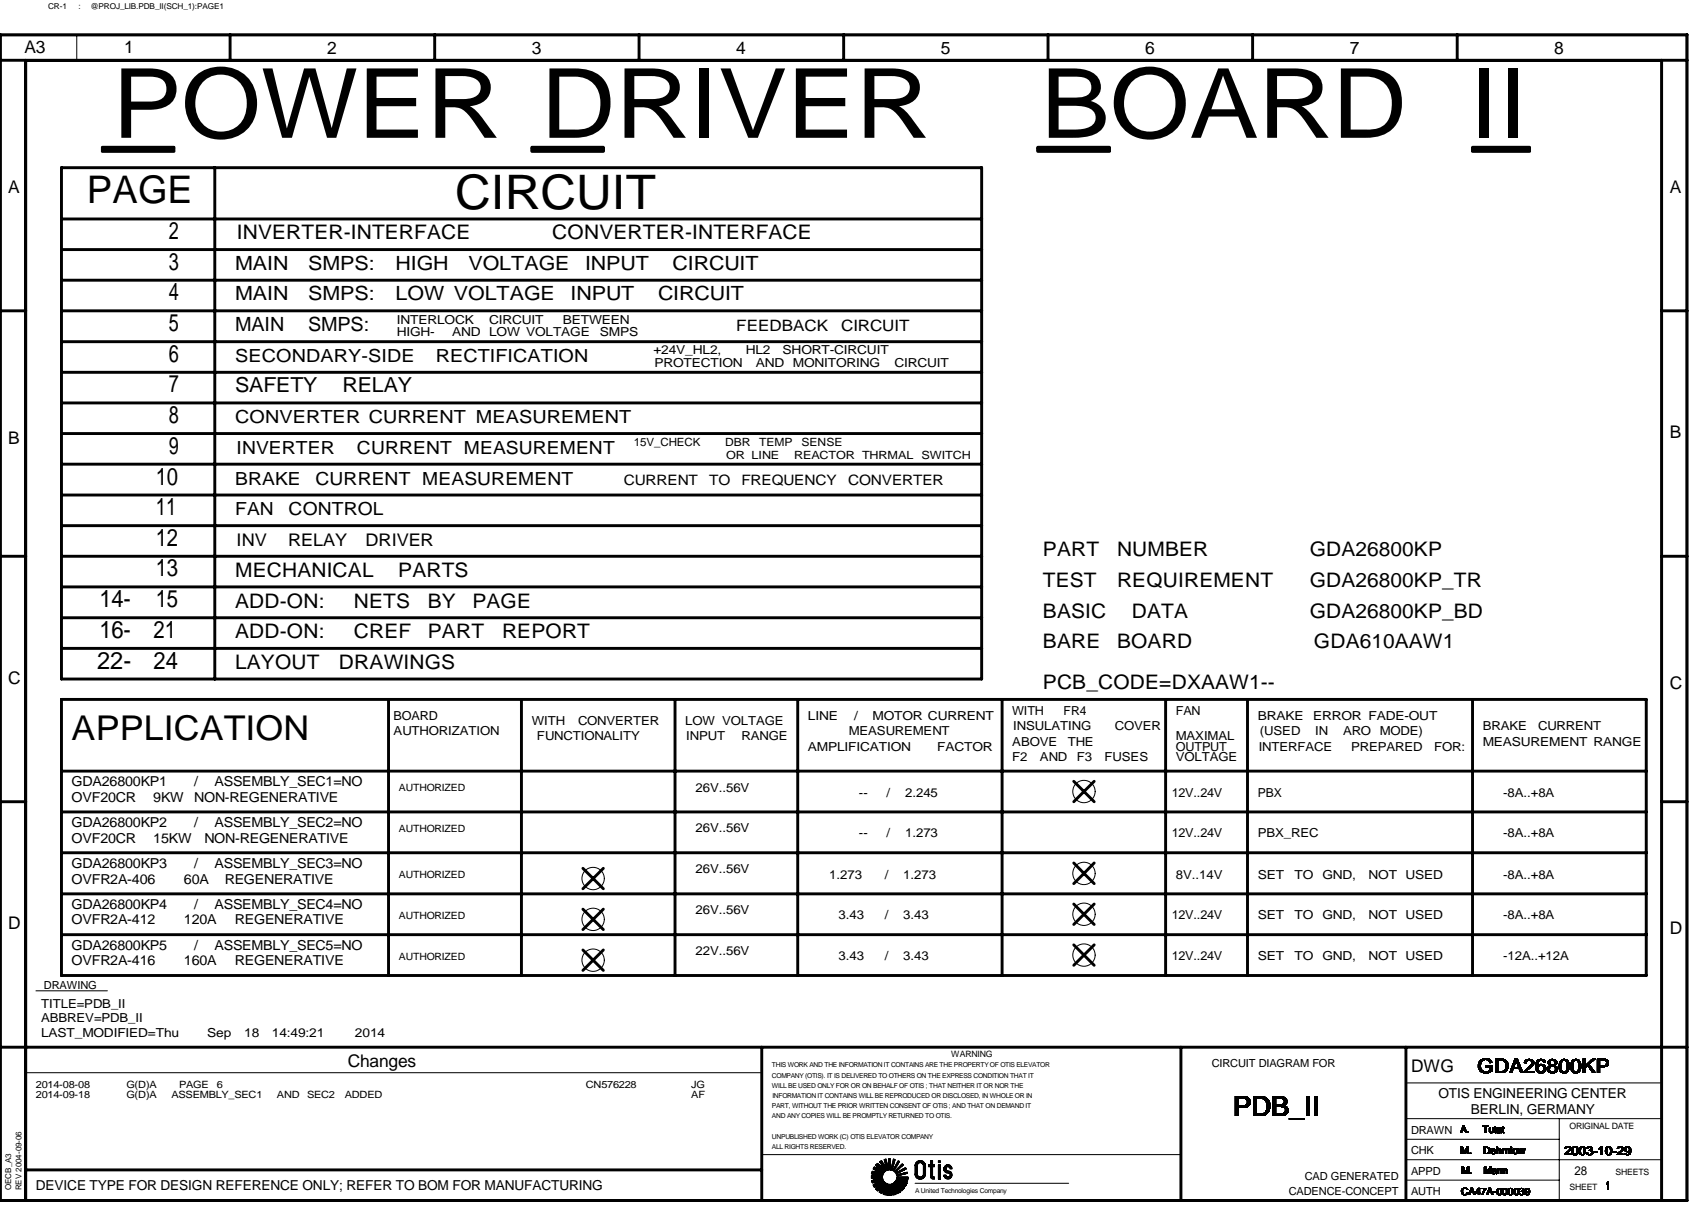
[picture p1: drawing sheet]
<svg xmlns="http://www.w3.org/2000/svg" width="297mm" height="210mm" viewBox="0 0 297 210" stroke-linecap="round" stroke-linejoin="round" font-family="sans-serif">
<g fill="none" stroke="#000" stroke-width=".17">
<path d="M.2 6.2h293.5v202.8h-293.5zM13.4 6.1v4.4M6.3 172.6h12.4M4.5 186.9h128.2M244.9 194.9h44.6M244.9 188.6h44.6M244.9 198.5h26.7M271.6 194.9v14.2M4.3 209.1v-198.4h285.3v198.4M132.7 201.1h73M151.8 205.2h2M151.8 205.3h2"/>
<path d="M151.8 204.9h2M151.8 204.8h2M151.8 205h2M151.8 205.1h2M151.8 204.3h2.2M151.8 204.3h1.4M151.8 204.4h2.1M151.8 205.7h2.2M151.8 205.7h2.1M151.9 204.2h.9M151.9 204.3h1M151.9 204.2h.8"/>
<path d="M151.9 205.8h2.1M151.9 205.9h1M151.9 206h.4M151.9 204.1h.5M151.9 204.1h.6M151.9 205.9h.7M151.9 206h.6M152 204h.1M152 206h.1M152 206.1l1.2-.3-1.1 .6h1M152 205.6h1.9M152 204.5h1.8"/>
<path d="M152.1 203.6l1.4 .8-1.5-.4M152.1 203.6h.8M152.1 203.6h.9M152.1 206.5h.8M152.1 205.6h1.7M152.1 206.5h.9M152.2 203.5h.6M152.2 203.5h.5M152.2 206.5h.7M152.2 206.4h1M152.2 203.4h.5M152.2 203.4h.3"/>
<path d="M152.2 203.7h.9M152.2 206.6h.5M152.2 206.7h.5M152.2 206.7h.4M152.2 206.6h.6M152.2 206.3h5.7M152.2 205.5h1.6M152.3 203.3h.2M152.3 206.8h.2M152.3 203.3h.1M152.3 203.7h.8M152.4 204.6h1.4"/>
<path d="M152.4 206.3h5.5M152.4 206.8l1-.5-.8 .8h.7M152.4 203.8h.8M152.4 205.5h1.4M152.4 206.2h2.3M152.5 203.8h.8M152.5 203.8h.9M152.5 204.6h1.3M152.5 206.2h2.1M152.5 205.4h1.3M152.6 202.9h.5M152.6 207.2h.6"/>
<path d="M152.6 206.1h1.8M152.6 207.1h.7M152.7 202.9h.4M152.7 203h.5M152.7 203.9h.8M152.7 207.1h.7M152.7 207.2h.5M152.7 203.1h.6M152.7 202.8h.4M152.7 202.8h.3M152.7 203h.6M152.7 204.6h1.1"/>
<path d="M152.7 207h.8M152.7 207.3h.4M152.7 203.1h.7M152.7 202.7h.3M152.7 206.1h1.6M152.8 204h.8M152.8 207.3h.3M152.8 206.9h4.7M152.8 205.4h1M152.8 202.7h.1M152.8 207.4h.2M152.8 206h1.5"/>
<path d="M152.8 206.8h4.6M152.9 206h1.3M152.9 203.2h.6M152.9 207.4h.1M152.9 206.8h4.5M152.9 205.4h.9M152.9 204.1h1.3M152.9 204h1.4M152.9 206.8h4.4M152.9 207.5l.7-.7-.4 .9 .6-.1M152.9 206h1.2M152.9 203.3h.6"/>
<path d="M152.9 206.7h4.4M153 203.3h.6M153 206.7h4.3M153 205.9h1.1M153 203.4h.6M153 204.7h.8M153 206.6h4.2M153.1 205.3h.7M153.1 203.4h.6M153.1 204.1h1M153.1 205.9h.9M153.1 206.6h4.1"/>
<path d="M153.1 203.5h.7M153.1 204.2h1M153.1 206.5h4.7M153.2 203.5h.6M153.2 206.5h4.7M153.2 202.9h-.6l1.2 1.2-1.5-.9M153.2 204.2h.8M153.2 205.3l-1.4 .4h2.1M153.2 202.3l.9 1.5-1.2-1.2M153.2 203.6h.6M153.2 204.3h.8M153.2 206.4h4.7"/>
<path d="M153.2 207.6h.6M153.3 202.4h.4M153.3 202.3h.4M153.3 203.6h.6M153.3 207.5h.6M153.3 207.7h.5M153.3 202.5h.5M153.3 204.3h.7M153.3 207.4h.7M153.4 202.3h.2M153.4 202.5h.4M153.4 202.6h.4"/>
<path d="M153.4 203.7h.6M153.4 207.3h3.3M153.4 207.4h.6M153.4 207.8h.3M153.4 203.7h1.7M153.4 207.2h3.3M153.5 202.2h.1M153.5 202.7h.3M153.5 203.8h1.9M153.5 207.9h.2M153.5 207.2h3.1M153.5 202.7h.4"/>
<path d="M153.5 207.1h3.1M153.5 202.8h.5M153.5 202.8h.4M153.5 203.8h1.2M153.5 207.9l.6-.7-.2 .9M153.5 207h4M153.5 207.1h3M153.6 202.9h.4M153.6 203.9h.9M153.6 203h.4M153.6 203.9h.8M153.7 203.1h.4"/>
<path d="M153.7 203h.3M153.7 204h.6M153.7 203.1l.4 .1M153.8 203.2h.4M153.8 203.3h.4M153.8 203.4h.5M153.9 203.4h.4M153.9 204.5h-2.1l1.6 .3M153.9 208h.6M153.9 203.5h.4M153.9 207.9h.6M153.9 208.1h.6"/>
<path d="M154 203.6h.3M154 203.5h.3M154 207.8h.5M154 207.9h.5M154 203.6h1.1M154 207.7h.6M154 202h.4M154 202.1h.4M154 203.7h1.1M154 207.4h2.8M154 208.1h.5M154 207.5h2"/>
<path d="M154 207.6h.6M154 207.5h.6M154.1 202.3h.4M154.1 202.2h.3M154.1 202.1h.3M154.1 207.4h2.6M154.1 202.4h.4M154.2 201.9h.1M154.2 202.4h.3M154.2 202.5h.3M154.2 202.6h.3M154.2 202.7h.4"/>
<path d="M154.3 202.9h.3M154.3 202.8h.3M154.3 202.7h.3M154.3 201.9l.5 1.8v-1.9h.3v2M154.3 203.1h.4M154.3 203.1h.3M154.3 203h.3M154.3 208.2h.1M154.3 202h-.3l.5 1.8-.9-1.7M154.3 203.2h.4M154.4 203.4h.3M154.4 203.3h.3"/>
<path d="M154.4 203.5h.3M154.4 203.5h.7M154.4 208.2l.3-.8v.8M154.5 203.6h.6M154.6 207.6l-.6 .1M154.7 207.9h.6M154.7 207.8h.6M154.7 208.2h.6M154.7 208.1h.6M154.7 207.6h.6M154.7 208h.6M154.7 207.7h.6"/>
<path d="M154.7 207.6h1.3M154.7 207.5h1.3M154.8 202.4h.3M154.8 202.3h.3M154.8 202.2h.3M154.8 202h.3M154.8 202.1h.3M154.8 201.9h.3M154.8 203.2h.3M154.8 203.1h.3M154.8 203.4h.3M154.8 203.3h.3"/>
<path d="M154.8 202.9h.3M154.8 202.8h.3M154.8 202.5h.3M154.8 203h.3M154.8 202.6h.3M154.8 202.7h.3M154.8 203.5h.3M154.9 208.2h.2M155.2 203.6h.3M155.2 203.7h.2M155.3 203.5h.2M155.3 203.6h.2"/>
<path d="M155.3 203.4h.2M155.3 203.4h.3M155.3 203.3h.3M155.3 206.2h2.6M155.4 203.2h.2M155.4 203.3h.2M155.4 207.6h.6M155.4 203.1h.2M155.4 203h.3M155.4 202.9h.3M155.4 207.8h.6M155.4 207.9h.6"/>
<path d="M155.4 207.7h.6M155.4 206.2h2.6M155.4 202.8h.3M155.4 202.7h.3M155.4 207.9h.7M155.5 202.6h.3M155.5 202.7h.3M155.5 207.9h.6M155.5 208h.6M155.5 202.5h.3M155.5 208.1h.5M155.6 202.4h.2"/>
<path d="M155.6 202.3h.2M155.6 202.3h.3M155.6 203.8h.2M155.6 203.9h.1M155.6 208.2h.1M155.6 208.2l-.3-.8v.8M155.6 206.1h2.4M155.6 202.2h.3M155.6 202h.4M155.6 202.1h.3M155.6 203.7h.3M155.6 204h.1"/>
<path d="M155.7 201.9h.1M155.7 202h.2M155.7 203.6h.3M155.7 203.7h.2M155.7 201.9l-.5 1.9M155.7 206.1h2.3M155.7 203.5h.3M155.8 203.5h.2M155.8 206h2.1M155.8 203.4h.3M155.8 203.3h.3M155.8 204.1h.3"/>
<path d="M155.9 203.2h.3M155.9 203.3h.2M155.9 204h.3M155.9 205.9h1.9M155.9 204.2h.1M155.9 205.9h1.8M156 203.2h.2M156 202l-.6 1.8h-.3M156 204h.2M156 204.2h.1M156 205.8h1.5M156 203.1h.3"/>
<path d="M156 203.9h.3M156 205.8h2.1M156 203h.3M156 207.5h.8M156 205.7h2.1M156.1 202.9h.2M156.1 202.9h.3M156.1 203.8h.3M156.1 204.5h.1M156.1 204.4h.2M156.1 207.6h.7M156.1 207.5h.7"/>
<path d="M156.1 205.7h2M156.1 205.6h2M156.1 202.8h.3M156.1 204.3h.4M156.1 205.6h2.1M156.1 205.5h2.1M156.2 202.8h.3M156.2 202.7h.3M156.2 203.8h.3M156.2 205.4h2M156.2 205.5h2M156.2 205.3h2"/>
<path d="M156.2 203.7h.3M156.2 204.8h.5M156.2 204.7h.6M156.2 207.7h.5M156.2 205.2h2M156.2 202.6h.3M156.2 204.3h.4M156.2 204.8h.2M156.2 207.8h.4M156.2 207.8h.5M156.2 205.1h2M156.2 205h2"/>
<path d="M156.3 202.5h.3M156.3 202.6h.2M156.3 203.6h.3M156.3 207.9h.2M156.3 204.2h.4M156.3 202.4h.4M156.3 203.6h.4M156.3 207.9l-.4-.6 .2 .8M156.4 202.4h.3M156.4 203.5h.3M156.4 204.2h.4M156.4 202.3h.3l-1 1.7"/>
<path d="M156.4 202.3h.3M156.5 203.5h.3M156.5 204.1h.3M156.5 202.2h.1M156.5 203.4h.3M156.5 202.2l-1 1.7h.2M156.5 204.1h.5M156.5 204.6h.8M156.5 203.4h.4M156.6 203.3h.3M156.6 204.6h.8M156.6 203.3h.4"/>
<path d="M156.6 204h.5M156.6 207.1h.9M156.7 203.2h.3M156.7 207.1h.7M156.7 203.2h.4M156.7 204h.5M156.7 204h.4M156.7 204.5h.9M156.7 207.2h.7M156.8 207.2h.5M156.8 203.9h.5M156.8 203.1h.4"/>
<path d="M156.8 207.6l-.7 .1M156.9 203h.3M156.9 203.9h.5M156.9 207.3h.4M156.9 203h.4M156.9 207.3h.3M157 202.9h.3M157 203.8h.5M157 207.3h.2M157 207.4h.2M157 202.9h.4l-1.4 1.4M157 204.5h.8"/>
<path d="M157 207.4h.1M157.1 202.9h.2M157.1 203.8h.5M157.1 202.8h.2M157.1 207.4l-.6-.4 .4 .6h-.8M157.2 203.1l-.4 .1M157.2 203.7h.5M157.2 204.4h.7M157.2 202.7l-1.4 1.4h.3M157.2 203.7h.6M157.3 203.6h.6l-1.8 .9M157.3 204.4h.8l-1.9 .5"/>
<path d="M157.4 203.6h.5M157.4 204.3h.7M157.4 206.6h.4M157.4 205.8l.6 .2h-2.3M157.5 203.5h.4M157.5 206.6h.3M157.6 203.5h.2M157.6 204.3h.5M157.6 206.7h.1M157.6 203.4h.2M157.7 206.7l-.6-.2 .5 .5h-4M157.7 203.4l-1.6 .9h.3"/>
<path d="M157.9 204.3h.2M157.9 204.2h.2M158.1 204.2l-1.9 .5 .9-.1M159.4 203.1h.4v1.4h-.4M159.4 203h.4M159.4 202.9h.4M159.4 204.6h.4M159.4 206.1h26.8M159.5 202.9v1.8M159.5 202.8v.1M159.5 203.1v1.4M159.5 204.7v.2"/>
<path d="M159.5 202.9h.3M159.5 202.8h.4M159.5 204.8h.4M159.5 204.6l.3 .1M159.5 204.7h.3M159.5 202.7v.1M159.5 204.9h.1M159.5 204.9h.4M159.5 202.7h.4M159.6 202.6h.4M159.6 203.1v1.4M159.6 204.9v.2"/>
<path d="M159.6 202.7h.4M159.6 204.9h.4M159.6 202.6l-.1 .1M159.6 205v.1M159.6 202.6h.5M159.6 205h.5M159.6 205l1.4 .1M159.6 202.5h1.4M159.6 205.1h1.4M159.7 202.4l-.1 .2M159.7 202.5h1.3M159.7 205.1l.1 .2 1.1-.1h-1.1"/>
<path d="M159.7 203.1v1.4M159.7 205.1h1.3M159.7 202.4h1.2h-1.2M159.8 205.2h1.1M159.8 202.4h1.1M159.8 203.1v1.4M159.8 202.3h1M159.9 202.3h.9M159.9 205.3h.8M159.9 202.3l-.1 .1M160 202.3h.7M160 205.3h.7"/>
<path d="M160.1 202.2h.4M160.1 205.4h.4M160.6 202.6h.5M160.6 205h.5M160.7 202.6h.4M160.7 204.9h.4M160.7 202.3l.1 .1M160.7 202.7h.4M160.7 204.9h.5M160.7 202.7h.5M160.8 202.8h.4M160.8 204.8h.4"/>
<path d="M160.8 202.9h.4M160.8 204.7h.4M160.9 203.1h.3v1.4h-.3zM160.9 203h.3M160.9 202.9h.3M160.9 204.6h.3M160.9 203.1v1.4M161 203.1v1.4M161 202.5l.1 .2M161.1 203.1v1.4M161.1 205l-.2 .1h-1.2M161.1 202.7l.1 .2"/>
<path d="M161.1 204.9v.1M161.2 204.8l-.1 .1M161.2 203.1v1.4M161.2 204.7v.1M161.2 202.9v1.8M161.8 203.2h1M161.8 203.1h1M161.8 203h1M161.8 202.9h1M162.1 202.2v2.7h.4v-2.7M162.1 204.9h.4M162.1 205h.5"/>
<path d="M162.1 205.1h.7M162.1 205h.7M162.2 202.2v2.7M162.2 205.1h.6M162.2 205.2h.6M162.3 205.2h.5M162.3 205.3h.5M162.3 202.2v2.7M162.4 205.4h.4M162.4 202.2v2.7M162.5 205.4h.3M163.5 202.2v.3"/>
<path d="M163.5 202.9v2.5M163.6 202.2v.3M163.6 202.9v2.5M163.7 202.2v.3M163.7 202.9v2.5M163.8 202.2v.3M163.8 202.9v2.5M164.4 203.5h.4M164.4 203.6h.4M164.4 203.7h.4M164.4 203.8h.4M164.4 204.8h.4"/>
<path d="M164.4 204.7h.4M164.5 204.9h.3M164.5 203.4h.3M164.5 203.4h.4M164.5 203.9h.4M164.5 203.9h.5M164.5 204.9h.4M164.5 203.3h.5M164.5 203.3h.4M164.5 204h.7M164.5 204h.9M164.5 205h.5"/>
<path d="M164.5 203.2h1.2M164.5 204h1M164.5 205.1h1.2M164.5 205h1.2M164.6 203.2h1.1M164.6 204.1h1M164.6 205.1h1.1M164.6 205.2h1M164.7 203.1h.9M164.7 204.2h1M164.7 205.2h.9M164.7 203h.9"/>
<path d="M164.8 205.3h.7M164.8 203h.7M164.8 204.3h.9M164.8 202.9h.7M164.8 204.3h1M164.9 205.4h.5M165.1 202.9h.1M165.1 205.4h.1M165.3 203.3h.5M165.3 204.3h.5M165.3 205h.5M165.4 203.3h.4"/>
<path d="M165.4 203.4h.4M165.4 204.9h.4M165.4 204.4h.4M165.5 204.9h.3M165.5 203.5h.4M165.5 204.5h.4M165.5 204.5h.3M165.5 204.8h.4M165.5 203.6h.4M165.5 204.6h.4M165.5 204.7h.4M244.9 202h44.6"/>
<path d="M244.9 205.6h26.7"/>
<circle cx="188.8" cy="137.9" r="1.95"/>
<circle cx="103.3" cy="153" r="1.95"/>
<circle cx="188.8" cy="152.1" r="1.95"/>
<circle cx="188.8" cy="159.3" r="1.95"/>
<circle cx="103.3" cy="160.1" r="1.95"/>
<circle cx="103.3" cy="167.3" r="1.95"/>
<circle cx="188.8" cy="166.4" r="1.95"/>
</g>
<g fill="none" stroke="#000" stroke-width=".51">
<path d="M0 6.1h293.9v203h-293.9zM0 10.5h293.9M4.5 10.5v198.6M40.1 6.1v4.4M75.7 6.1v4.4M111.3 6.1v4.4M147 6.1v4.4M182.6 6.1v4.4M218.2 6.1v4.4M253.9 6.1v4.4M289.5 10.5v198.6M10.7 29.2h160.3v89.1h-160.3z"/>
<path d="M10.7 38.1h160.3M17.8 25.7h12.5M17.8 26.2h12.5M17.8 25.8h12.5M17.8 26h12.5M17.8 26.4h12.5M37.4 29.2v89.1M92.7 25.7h12.4M92.7 26.2h12.4M92.7 25.8h12.4M92.7 26h12.4M92.7 26.4h12.4"/>
<path d="M180.8 25.7h12.5M180.8 26.2h12.5M180.8 25.8h12.5M180.8 26h12.5M180.8 26.4h12.5M256.5 25.7h10M256.5 26.2h10M256.5 25.8h10M256.5 26h10M256.5 26.4h10M0 54.1h4.5M10.7 54.1h160.3"/>
<path d="M10.7 59.5h160.3M10.7 48.8h160.3M10.7 43.5h160.3M289.5 54.1h4.4M10.7 64.9h160.3M10.7 70.2h160.3M10.7 75.5h160.3M0 96.9h4.5M10.7 96.9h160.3M10.7 80.9h160.3M10.7 86.2h160.3M10.7 91.6h160.3"/>
<path d="M289.5 96.9h4.4M10.7 102.2h160.3M10.7 107.6h160.3M10.7 112.9h160.3M0 139.7h4.5M10.7 121.8h276.1v48.1h-276.1zM10.7 134.3h276.1M67.7 121.8v48.1M90.8 121.8v48.1M117.6 121.8v48.1M139 121.8v48.1M174.6 121.8v48.1"/>
<path d="M187.1 136.1l3.5 3.6M190.6 136.1l-3.5 3.6M203.1 121.8v48.1M217.3 121.8v48.1M256.5 121.8v48.1M289.5 139.7h4.4M10.7 141.4h276.1M10.7 155.7h276.1M10.7 148.5h276.1M101.6 158.4l3.5 3.5M101.6 151.3l3.5 3.5M105.1 158.4l-3.5 3.5"/>
<path d="M105.1 151.3l-3.5 3.5M187.1 150.3l1.7 1.8M187.1 157.5l3.5 3.5M188.8 152.1l-1.7 1.8M188.8 152.1l1.8 1.8M190.6 150.3l-1.8 1.8M190.6 157.5l-3.5 3.5M10.7 162.8h276.1M101.6 165.5l3.5 3.5M105.1 165.5l-3.5 3.5M187.1 164.6l3.5 3.5M190.6 164.6l-3.5 3.5"/>
<path d="M0 182.4h293.9M132.7 182.4v26.7M205.7 182.4v26.7M244.9 182.4v26.7M4.5 203.8h128.2"/>
</g>
<g font-size="16.8">
<text x="19.6" y="24">POWER DRIVER</text>
<text x="181.4" y="24">BOARD II</text>
</g>
<text font-size="8.3" x="79.3" y="36.4">CIRCUIT</text>
<text font-size="6.6" x="15.2" y="35.4">PAGE</text>
<text font-size="5.9" x="12.5" y="128.9">APPLICATION</text>
<text font-size="4.8" x="214.8" y="194.5">PDB_II</text>
<g font-size="4.2">
<text x="29.4" y="41.7">2</text>
<text x="29.4" y="47">3</text>
<text x="29.4" y="52.3">4</text>
<text x="29.4" y="57.7">5</text>
<text x="29.4" y="63">6</text>
<text x="29.4" y="68.4">7</text>
<text x="29.4" y="73.7">8</text>
<text x="29.4" y="79">9</text>
<text x="27.1" y="89.7">11</text>
<text x="27.1" y="84.4">10</text>
<text x="27.1" y="95.1">12</text>
<text x="27.1" y="100.4">13</text>
<text x="17.3" y="105.8">14-</text>
<text x="27.1" y="105.8">15</text>
<text x="17.3" y="111.1">16-</text>
<text x="26.8" y="111.1">21</text>
<text x="16.9" y="116.5">22-</text>
<text x="26.8" y="116.5">24</text>
</g>
<g font-size="3.6">
<text x="41" y="68.3">SAFETY</text>
<text x="59.6" y="68.3">RELAY</text>
</g>
<g font-size="3.5">
<text x="41.3" y="41.7">INVERTER-INTERFACE</text>
<text x="96.2" y="41.7">CONVERTER-INTERFACE</text>
<text x="41" y="100.5">MECHANICAL</text>
<text x="69.4" y="100.5">PARTS</text>
<text x="181.7" y="96.9">PART</text>
<text x="194.6" y="96.9">NUMBER</text>
<text x="228.2" y="96.9">GDA26800KP</text>
<text x="41" y="105.8">ADD-ON:</text>
<text x="61.6" y="105.8">NETS</text>
<text x="74.5" y="105.8">BY</text>
<text x="82.3" y="105.8">PAGE</text>
<text x="181.7" y="102.2">TEST</text>
<text x="181.7" y="107.6">BASIC</text>
<text x="194.6" y="102.2">REQUIREMENT</text>
<text x="197.2" y="107.6">DATA</text>
<text x="228.2" y="102.2">GDA26800KP_TR</text>
<text x="228.2" y="107.6">GDA26800KP_BD</text>
<text x="41" y="111.2">ADD-ON:</text>
<text x="61.6" y="111.2">CREF</text>
<text x="74.5" y="111.2">PART</text>
<text x="87.5" y="111.2">REPORT</text>
<text x="181.7" y="112.9">BARE</text>
<text x="194.6" y="112.9">BOARD</text>
<text x="228.9" y="112.9">GDA610AAW1</text>
<text x="41" y="116.5">LAYOUT</text>
<text x="59.1" y="116.5">DRAWINGS</text>
<text x="181.7" y="120.1">PCB_CODE=DXAAW1--</text>
<text x="257.4" y="186.9">GDA26800KP</text>
</g>
<g font-size="3.4">
<text x="41" y="47">MAIN</text>
<text x="53.7" y="47">SMPS:</text>
<text x="68.9" y="47">HIGH</text>
<text x="81.6" y="47">VOLTAGE</text>
<text x="101.9" y="47">INPUT</text>
<text x="117.2" y="47">CIRCUIT</text>
<text x="41" y="52.3">MAIN</text>
<text x="53.7" y="52.3">SMPS:</text>
<text x="68.9" y="52.3">LOW VOLTAGE</text>
<text x="99.4" y="52.3">INPUT</text>
<text x="114.6" y="52.3">CIRCUIT</text>
<text x="41" y="57.7">MAIN</text>
<text x="53.7" y="57.7">SMPS:</text>
</g>
<g font-size="3.1">
<text x="41" y="63.1">SECONDARY-SIDE</text>
<text x="75.9" y="63.1">RECTIFICATION</text>
<text x="41" y="73.7">CONVERTER CURRENT MEASUREMENT</text>
<text x="41.2" y="79.1">INVERTER</text>
<text x="62.2" y="79.1">CURRENT MEASUREMENT</text>
<text x="41" y="89.8">FAN</text>
<text x="41" y="84.5">BRAKE</text>
<text x="50.3" y="89.8">CONTROL</text>
<text x="54.9" y="84.5">CURRENT MEASUREMENT</text>
</g>
<g font-size="3">
<text x="4.3" y="9.2">A3</text>
<text x="21.6" y="9.2">1</text>
<text x="57" y="9.4">2</text>
<text x="92.7" y="9.4">3</text>
<text x="128.3" y="9.4">4</text>
<text x="163.9" y="9.4">5</text>
<text x="199.5" y="9.4">6</text>
<text x="235.2" y="9.4">7</text>
<text x="270.8" y="9.4">8</text>
<text x="1.4" y="33.6">A</text>
<text x="290.9" y="33.6">A</text>
<text x="1.4" y="77.3">B</text>
<text x="290.9" y="76.4">B</text>
<text x="41.2" y="95.1">INV</text>
<text x="50.2" y="95.1">RELAY</text>
<text x="63.7" y="95.1">DRIVER</text>
<text x="1.4" y="119.1">C</text>
<text x="290.9" y="120">C</text>
<text x="1.4" y="161.9">D</text>
<text x="290.9" y="162.8">D</text>
<text x="60.6" y="185.9">Changes</text>
<text x="245.8" y="186.8">DWG</text>
</g>
<g font-size="2.7">
<text x="128.3" y="57.7">FEEDBACK</text>
<text x="146.6" y="57.7">CIRCUIT</text>
</g>
<g font-size="2.5">
<text x="108.7" y="84.5">CURRENT</text>
<text x="123.6" y="84.5">TO</text>
<text x="129.2" y="84.5">FREQUENCY</text>
<text x="147.8" y="84.5">CONVERTER</text>
</g>
<g font-size="2.4">
<text x="12.5" y="137">GDA26800KP1</text>
<text x="33.8" y="137">/</text>
<text x="37.4" y="137">ASSEMBLY_SEC1=NO</text>
<text x="12.5" y="139.7">OVF20CR</text>
<text x="26.7" y="139.7">9KW</text>
<text x="33.8" y="139.7">NON-REGENERATIVE</text>
<text x="12.5" y="146.8">OVF20CR</text>
<text x="12.5" y="144.1">GDA26800KP2</text>
<text x="26.7" y="146.8">15KW</text>
<text x="33.8" y="144.1">/</text>
<text x="35.6" y="146.8">NON-REGENERATIVE</text>
<text x="37.4" y="144.1">ASSEMBLY_SEC2=NO</text>
<text x="12.5" y="151.3">GDA26800KP3</text>
<text x="12.5" y="153.9">OVFR2A-406</text>
<text x="32" y="153.9">60A</text>
<text x="33.8" y="151.3">/</text>
<text x="37.4" y="151.3">ASSEMBLY_SEC3=NO</text>
<text x="39.2" y="153.9">REGENERATIVE</text>
<text x="12.5" y="158.4">GDA26800KP4</text>
<text x="12.5" y="161">OVFR2A-412</text>
<text x="32" y="161">120A</text>
<text x="33.8" y="158.4">/</text>
<text x="37.4" y="158.4">ASSEMBLY_SEC4=NO</text>
<text x="40.9" y="161">REGENERATIVE</text>
<text x="12.5" y="165.5">GDA26800KP5</text>
<text x="33.8" y="165.5">/</text>
<text x="37.4" y="165.5">ASSEMBLY_SEC5=NO</text>
<text x="12.5" y="168.1">OVFR2A-416</text>
<text x="32" y="168.1">160A</text>
<text x="40.9" y="168.1">REGENERATIVE</text>
<text x="250.6" y="191.3">OTIS ENGINEERING CENTER</text>
<text x="256.2" y="194">BERLIN, GERMANY</text>
<text x="6.3" y="207.3">DEVICE TYPE FOR DESIGN REFERENCE ONLY; REFER TO BOM FOR MANUFACTURING</text>
</g>
<g font-size="2.2">
<text x="69.1" y="58.6">HIGH-</text>
<text x="69.1" y="56.5">INTERLOCK</text>
<text x="78.8" y="58.6">AND LOW VOLTAGE</text>
<text x="85.2" y="56.5">CIRCUIT</text>
<text x="98.1" y="56.5">BETWEEN</text>
<text x="104.5" y="58.6">SMPS</text>
<text x="113.8" y="61.6">+24V_HL2,</text>
<text x="114" y="64">PROTECTION</text>
<text x="129.9" y="61.6">HL2</text>
<text x="131.7" y="64">AND MONITORING</text>
<text x="136.4" y="61.6">SHORT-CIRCUIT</text>
<text x="155.8" y="64">CIRCUIT</text>
<text x="68.6" y="125.4">BOARD</text>
<text x="140.8" y="125.4">LINE</text>
<text x="148.8" y="125.4">/</text>
<text x="152" y="125.4">MOTOR CURRENT</text>
<text x="176.4" y="124.5">WITH</text>
<text x="185.3" y="124.5">FR4</text>
<text x="204.8" y="124.5">FAN</text>
<text x="219.1" y="125.4">BRAKE</text>
<text x="228.8" y="125.4">ERROR FADE-OUT</text>
<text x="68.6" y="128.1">AUTHORIZATION</text>
<text x="92.7" y="126.3">WITH</text>
<text x="93.6" y="129">FUNCTIONALITY</text>
<text x="100.7" y="126.3">CONVERTER</text>
<text x="119.4" y="126.3">LOW VOLTAGE</text>
<text x="119.5" y="129">INPUT</text>
<text x="129.2" y="129">RANGE</text>
<text x="140.8" y="130.8">AMPLIFICATION</text>
<text x="147.9" y="128.1">MEASUREMENT</text>
<text x="163.3" y="130.8">FACTOR</text>
<text x="176.4" y="129.9">ABOVE</text>
<text x="176.5" y="127.2">INSULATING</text>
<text x="186" y="129.9">THE</text>
<text x="194.2" y="127.2">COVER</text>
<text x="204.8" y="129">MAXIMAL</text>
<text x="204.8" y="130.8">OUTPUT</text>
<text x="219.3" y="130.8">INTERFACE</text>
<text x="219.5" y="128.1">(USED</text>
<text x="229.1" y="128.1">IN</text>
<text x="234" y="128.1">ARO MODE)</text>
<text x="235.4" y="130.8">PREPARED</text>
<text x="249.8" y="130.8">FOR:</text>
<text x="258.3" y="127.2">BRAKE</text>
<text x="258.3" y="129.9">MEASUREMENT RANGE</text>
<text x="268" y="127.2">CURRENT</text>
<text x="121.2" y="137.9">26V..56V</text>
<text x="176.4" y="132.5">F2</text>
<text x="181.2" y="132.5">AND</text>
<text x="187.6" y="132.5">F3</text>
<text x="192.4" y="132.5">FUSES</text>
<text x="204.8" y="132.5">VOLTAGE</text>
<text x="149.6" y="138.8">--</text>
<text x="154.5" y="138.8">/</text>
<text x="157.7" y="138.8">2.245</text>
<text x="204.1" y="138.8">12V..24V</text>
<text x="219.1" y="138.8">PBX</text>
<text x="261.9" y="138.8">-8A..+8A</text>
<text x="121.2" y="145">26V..56V</text>
<text x="149.6" y="145.9">--</text>
<text x="154.5" y="145.9">/</text>
<text x="157.7" y="145.9">1.273</text>
<text x="204.1" y="145.9">12V..24V</text>
<text x="219.1" y="145.9">PBX_REC</text>
<text x="261.9" y="145.9">-8A..+8A</text>
<text x="121.2" y="152.1">26V..56V</text>
<text x="144.5" y="153">1.273</text>
<text x="154.1" y="153">/</text>
<text x="157.3" y="153">1.273</text>
<text x="204.8" y="153">8V..14V</text>
<text x="219.1" y="153">SET</text>
<text x="225.5" y="153">TO</text>
<text x="230.4" y="153">GND,</text>
<text x="238.4" y="153">NOT USED</text>
<text x="261.9" y="153">-8A..+8A</text>
<text x="121.2" y="159.3">26V..56V</text>
<text x="146.1" y="160.1">3.43</text>
<text x="154.1" y="160.1">/</text>
<text x="157.3" y="160.1">3.43</text>
<text x="204.1" y="160.1">12V..24V</text>
<text x="219.1" y="160.1">SET</text>
<text x="225.5" y="160.1">TO</text>
<text x="230.4" y="160.1">GND,</text>
<text x="238.4" y="160.1">NOT USED</text>
<text x="261.9" y="160.1">-8A..+8A</text>
<text x="121.2" y="166.4">22V..56V</text>
<text x="146.1" y="167.3">3.43</text>
<text x="154.1" y="167.3">/</text>
<text x="157.3" y="167.3">3.43</text>
<text x="204.1" y="167.3">12V..24V</text>
<text x="219.1" y="167.3">SET</text>
<text x="225.5" y="167.3">TO</text>
<text x="230.4" y="167.3">GND,</text>
<text x="238.4" y="167.3">NOT USED</text>
<text x="261.9" y="167.3">-12A..+12A</text>
<text x="7.2" y="178">ABBREV=PDB_II</text>
<text x="7.2" y="175.6">TITLE=PDB_II</text>
<text x="7.2" y="180.6">LAST_MODIFIED=Thu</text>
<text x="36.1" y="180.6">Sep</text>
<text x="42.5" y="180.6">18</text>
<text x="47.4" y="180.6">14:49:21</text>
<text x="61.8" y="180.6">2014</text>
<text x="272.5" y="201.1">2003-10-29</text>
<text x="274.3" y="204.7">28</text>
<text x="279.9" y="207.3">1</text>
</g>
<g font-size="2">
<text x="110.4" y="77.7">15V_CHECK</text>
<text x="126.3" y="77.7">DBR</text>
<text x="132.2" y="77.7">TEMP</text>
<text x="139.7" y="77.7">SENSE</text>
<text x="126.5" y="80">OR LINE</text>
<text x="138.3" y="80">REACTOR THRMAL</text>
<text x="160.6" y="80">SWITCH</text>
</g>
<g font-size="1.9">
<text x="7.7" y="172.2">DRAWING</text>
<text x="211.1" y="185.9">CIRCUIT DIAGRAM FOR</text>
<text x="245.8" y="197.5">DRAWN</text>
<text x="245.8" y="201.1">CHK</text>
<text x="224.5" y="208.2">CADENCE-CONCEPT</text>
<text x="227.3" y="205.5">CAD GENERATED</text>
<text x="245.8" y="208.2">AUTH</text>
<text x="245.8" y="204.6">APPD</text>
</g>
<g font-size="1.7">
<text x="69.5" y="137.8">AUTHORIZED</text>
<text x="69.5" y="144.9">AUTHORIZED</text>
<text x="69.5" y="153">AUTHORIZED</text>
<text x="69.5" y="160.1">AUTHORIZED</text>
<text x="69.5" y="167.2">AUTHORIZED</text>
<text x="6.3" y="191.2">2014-09-18</text>
<text x="6.3" y="189.4">2014-08-08</text>
<text x="22" y="191.2">G(D)A</text>
<text x="22" y="189.4">G(D)A</text>
<text x="29.9" y="191.2">ASSEMBLY_SEC1</text>
<text x="31.2" y="189.4">PAGE</text>
<text x="37.8" y="189.4">6</text>
<text x="48.3" y="191.2">AND</text>
<text x="53.5" y="191.2">SEC2</text>
<text x="60.1" y="191.2">ADDED</text>
<text x="102.1" y="189.4">CN576228</text>
<text x="120.4" y="189.4">JG</text>
<text x="120.4" y="191.2">AF</text>
<text x="254.4" y="197.4">A.</text>
<text x="258.4" y="197.4">Tutat</text>
<text x="254.5" y="201">M.</text>
<text x="258.4" y="201">Dehmlow</text>
<text x="254.5" y="208.1">CA47A-000039</text>
<text x="254.6" y="204.5">M.</text>
<text x="258.5" y="204.5">Mann</text>
</g>
<g font-size="1.5">
<text x="165.7" y="184.1">WARNING</text>
<text x="273.4" y="196.6">ORIGINAL DATE</text>
<text x="273.4" y="207.3">SHEET</text>
<text x="281.5" y="204.6">SHEETS</text>
</g>
<g font-size="1.4">
<text x="8.4" y="1.6">CR-1</text>
<text x="13.7" y="1.6">:</text>
<text x="15.8" y="1.6">@PROJ_LIB.PDB_II(SCH_1):PAGE1</text>
<text x="1.9" y="207.3" transform="rotate(-90 1.9 207.3)">OECB_A3</text>
<text x="3.7" y="207.3" transform="rotate(-90 3.7 207.3)">REV 2004-09-06</text>
</g>
<g font-size="1.2">
<text x="134.5" y="185.9">THIS WORK AND THE INFORMATION IT CONTAINS ARE THE PROPERTY OF OTIS ELEVATOR</text>
<text x="134.5" y="187.7">COMPANY (OTIS). IT IS DELIVERED TO OTHERS ON THE EXPRESS CONDITION THAT IT</text>
<text x="134.5" y="189.5">WILL BE USED ONLY FOR OR ON BEHALF OF OTIS ; THAT NEITHER IT OR NOR THE</text>
<text x="134.6" y="191.3">INFORMATION IT CONTAINS WILL BE REPRODUCED OR DISCLOSED, IN WHOLE OR IN</text>
<text x="134.5" y="194.8">AND ANY COPIES WILL BE PROMPTLY RETURNED TO OTIS.</text>
<text x="134.5" y="193">PART, WITHOUT THE PRIOR WRITTEN CONSENT OF OTIS ; AND THAT ON DEMAND IT</text>
<text x="134.5" y="198.4">UNPUBLISHED WORK (C) OTIS ELEVATOR COMPANY</text>
<text x="134.5" y="200.2">ALL RIGHTS RESERVED.</text>
<text x="159.4" y="207.9">A United Technologies Company</text>
</g>
</svg>
